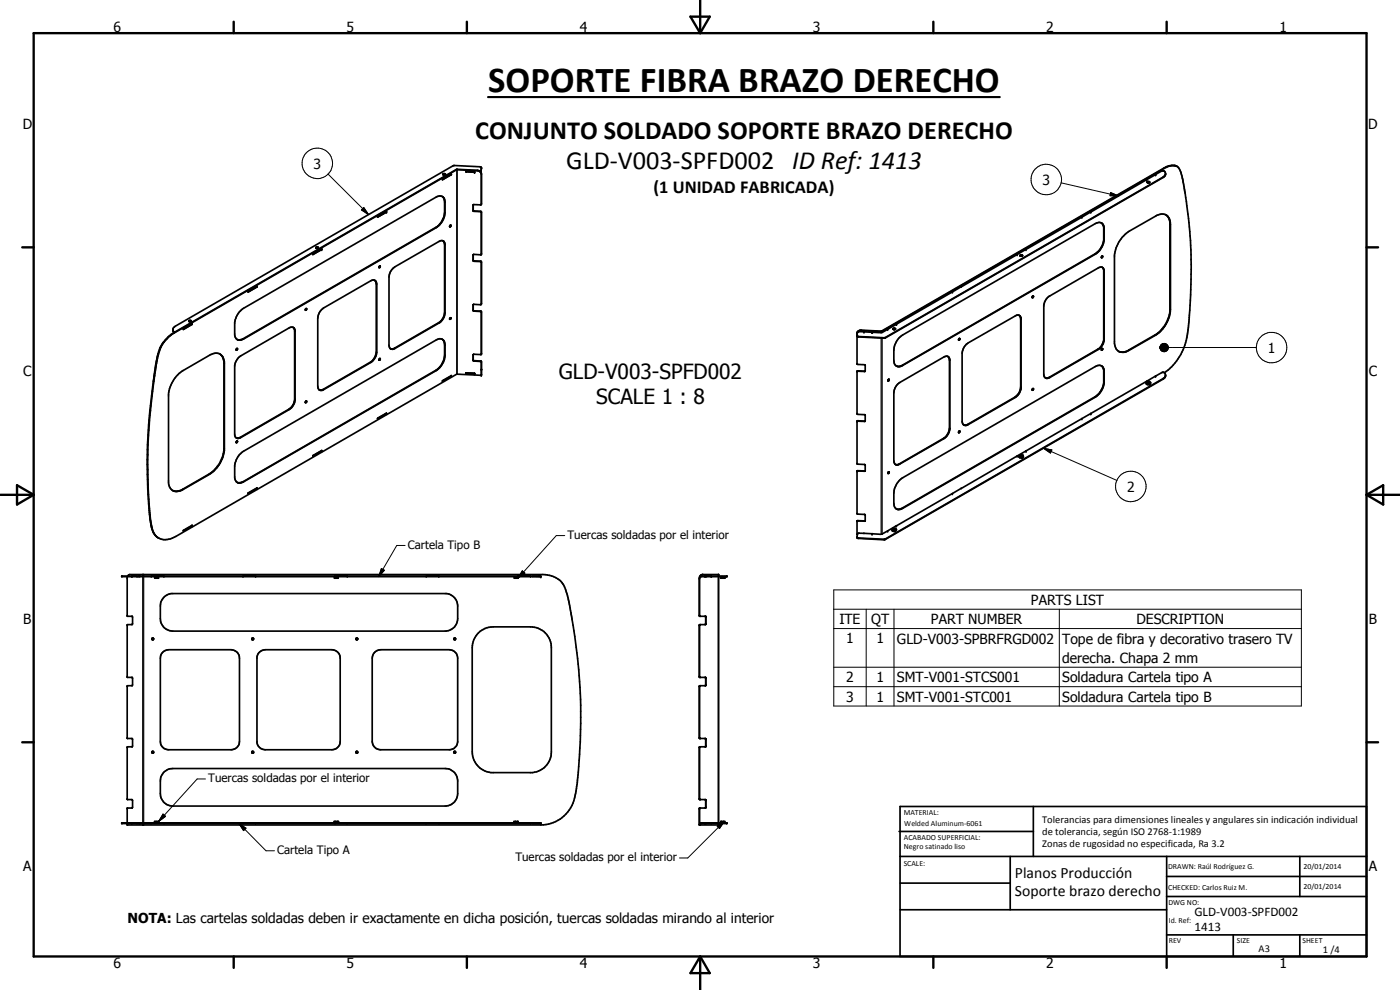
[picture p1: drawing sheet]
<svg xmlns="http://www.w3.org/2000/svg" width="420mm" height="297mm" viewBox="0 0 420 297" stroke-linecap="round" stroke-linejoin="round" font-family="sans-serif">
<g fill="none" stroke="#000" stroke-width=".51">
<path d="M132.7 58.9l.8 1.1 .1 3.8a5.8 5.8 0 0 1-2.7 4.5l-57.8 33.4a1.59 1.59 0 0 1-1.7 .3 1.59 1.59 0 0 1-1-1.5v-3.8a6.2 6.2 0 0 1 2.7-4.2l57.8-33.4 1-.3 1 .3M132.9 59.1l.5 1.1v3.5a5.8 5.8 0 0 1-2.6 4.5l-57.8 33.4-1 .4-.8-.1M133 52.4h.7M133.1 52.5l.2-.2 .2 .2M133.7 52.4l-.4-.3-.3 .1v.3h.5M133.7 52.4l-.2 .1M135.5 52.4l-.1-.2-2.6 1.7M135.5 52.4l-2.7 1.5M139.9 51.4l2.5 .3-2.5-.1M139.9 51.4v.2M142.4 51.5l-2.5-.1v.2M144.3 51.2l-.2 .2"/>
<path d="M144.5 50.5l-.1-.3-.4-.2-8-.3-83.4 48.2-.7 .9 .3 1M144.5 52.3l-.2-.6-.8-.5-6.4-.3-85.2 49.2-2.7 2.6M144.5 50.4l-.3 1.2M344.3 54.7h.7M344.3 54.7h-.1a.42 .42 0 0 1 .5-.3 .42 .42 0 0 1 .3 .3M344.3 54.7l.5 .2M344.8 54.7l-.3 .2M344.8 54.7v.1M344.8 54.8v.1M345 54.7l-.2 .2M346.8 52.4l1.8-1.1a1 1 0 0 1 1.2 .8 1 1 0 0 1-.7 1.2l-83.5 48.2-8.1-.4-.3-.2M346.8 52.4l-58.3 33.7"/>
<path d="M349.8 52.2l-.7 .9-83.4 48.2-8.1-.3-.4-.3M353 49.8a4.1 4.1 0 0 0-3.7 .6l-84.7 48.9-6.4-.2-.9 .6M353 49.8a6.2 6.2 0 0 1 2 4.1l.4 2.5a152.1 152.1 0 0 1 1.3 41.4 17.9 17.9 0 0 1-7.2 14M353.1 49.8a4.4 4.4 0 0 0-3.6 .7l-84.8 48.9-6.5-.2-.9 .5M353.1 49.8l.1 .1M93.9 76.2l2.7-1.5zM94.8 74.4l.4-.1 .3 .1M94.8 74.4h.7M94.8 74.4v-.2l.4-.1 .3 .3M95 74.5l.1-.2 .3 .2M113.3 65l2.7-1.5zM114 79.8l-.3 .5"/>
<path d="M114 79.8l.1 .4-.4 .1M132.9 72.3l.5 .4 .2 .7v20.5a3.8 3.8 0 0 1-1.8 3l-13.3 7.7-.7 .2-.6-.2M132.9 72.3l-1.1 .1-13.3 7.7a4.1 4.1 0 0 0-1.8 3v20.4l.5 1.1M133 72.3l.4 1.1v20.4a3.7 3.7 0 0 1-1.8 3l-13.2 7.7-1.2 .1M135 67.7l.3-.1-.2 .5-.2-.1zM135.2 67.6l-.3 .4M142 61.5l.1 1.7 2.4 .3v12.8M142 76.5l.1 1.7 2.4 .3v12.7l-.3 .2h-2.2M142 61.5l.1 1.9 2.1 .1 .3 .3M142.1 61.4l-.1 .1M144.5 61.3l-.1-9.5-.7-.6-.5-.1-6.3-.3-84.7 49M144.5 76.2l-.2 .3-2.1-.2-.2 .2 .1 1.8 2.2 .2 .2 .2"/>
<path d="M144.5 61.3l-.2 .2-2.2-.1M306.1 76.8l.3-.3h.4l.1 .3M306.1 76.8h.8M306.1 76.8l.3 .1M306.3 76.9l.1-.2 .3 .2M306.9 76.8l-.5 .1M330.5 66.8h-.9l-.9 .3-57.8 33.4a5.8 5.8 0 0 0-2.6 4.6v3.7l.3 .6 .5 .5M330.5 66.8l.4 .4M330.5 66.9l.6 .5 .3 .9v3.8a5.9 5.9 0 0 1-2.7 4.2l-57.8 33.3a1.63 1.63 0 0 1-1.7 .3M330.6 77h.4l-.3 .3zM330.8 76.8l-.3 .5M330.9 67.3l.3 .9v3.8a5.9 5.9 0 0 1-2.6 4.2l-57.8 33.4-1.3 .3"/>
<path d="M337.6 70.4l1.3-1 8-4.6a2.68 2.68 0 0 1 3.1-.3 2.68 2.68 0 0 1 1.3 2.9v25.5a10 10 0 0 1-4.4 7.6l-8 4.6a2.62 2.62 0 0 1-2.9 .5 2.62 2.62 0 0 1-1.5-2.6v-26.5a9.9 9.9 0 0 1 2.3-5.3zM349.9 64.5l.7 .7 .5 1.6v26.5a9.7 9.7 0 0 1-4.4 7.2l-8 4.5a3.2 3.2 0 0 1-3 .4M51.9 99l.5 .7M52.2 99.8l-1.4 1-1.7 1.8M55 98.7l2.6-1.5-2.6 1.6zM56.7 96.4h.7M56.7 96.4l.2 .1M56.7 96.4l.2-.3 .4 .1 .1 .2M56.8 96.4v.1M56.9 96.4h-.1M56.9 96.4l.3 .1M57.4 96.4l-.5 .1"/>
<path d="M74.5 87.5l2.6-1.6v.2l-2.6 1.5zM77.1 86.1l-2.6 1.5M88 98.2l.4 .9v21a3.8 3.8 0 0 1-1.8 2.7l-14.5 8.4-.8 .3-.4-.1M91.6 93l.1 .1M91.7 93.1h.1M91.9 92.6l-.3 .4M91.9 92.6l.1 .2-.2 .3M96.4 93l.7-.6 14.2-8.2a1.09 1.09 0 0 1 1.2-.1 1.09 1.09 0 0 1 .6 1.2v20.4a4.2 4.2 0 0 1-1.8 3.1l-14.2 8.1a1.08 1.08 0 0 1-1.2 .1 1.08 1.08 0 0 1-.5-1.1v-20.4l.4-1.6zM112.5 84.1l.4 1.1v20.4a4.2 4.2 0 0 1-1.7 3.1l-14.2 8.1-1.2 .2M135.1 95.4h.2v.3l-.4 .1zM135.2 95.3l-.3 .5M142 91.4l.1 1.8"/>
<path d="M142 91.4v1.8M142 93.2l2.3 .3 .2 .2M142.1 93.2l2.4 .3v12.7l-.2 .2h-2.3M257.3 99.7l-.1 .8M257.3 99.7l-.1 .2M257.3 99.7l-.1 9.5 2.4 .3 .1 1.9-2.5 .1M257.3 99.7h.1M259.2 99.6l-1.5-.1-.4 .2M259.3 99.6l5.1 .2M268 98.8h.7M268 98.8l.2-.3 .5 .3M268 98.8h.1"/>
<path d="M268.2 98.8h.1M268.2 98.8h.4M268.6 98.8h.1M268.7 98.8h-.6M288.5 86l-23.7 13.7M288.5 86v.1M305.8 94.6l.6 .9v21a3.9 3.9 0 0 1-1.7 2.8l-14.2 8.1-.7 .3-.6-.2M305.8 94.6l-.6-.1-14.7 8.4a4.2 4.2 0 0 0-1.8 3.1v20.4l.5 1.1M305.8 94.6l.2 .1M306.1 94.9l.2 .8v20.4a3.8 3.8 0 0 1-1.7 3.1l-14.2 8.1-1.2 .2M309.8 88.9h.4l-.2 .4h-.2zM310 88.8l-.2 .4"/>
<path d="M314.3 89.4l15.3-9a1.06 1.06 0 0 1 1.1-.2 1.06 1.06 0 0 1 .7 .9v21l-.3 1-.7 1.2-.8 .6-14.6 8.4a1.06 1.06 0 0 1-1.1 .2 1.06 1.06 0 0 1-.6-.9v-21l.2-1zM331 80.3l.2 .7v21l-.1 .7a3.5 3.5 0 0 1-1.6 2.1l-14.6 8.4-1.2 .2M49.1 102.6a21 21 0 0 0-2.8 9.4l-.3 2.1a205.5 205.5 0 0 0-1.7 19.3l.1 13.4 .5 7.5 .6 4.2M49.1 102.6l.1 .1M49.2 102.7a20.7 20.7 0 0 0-2.7 9.4l-.3 2.4a193.1 193.1 0 0 0-1.8 19l.1 13.4 .4 7 .8 4.6M66 106.2a3.1 3.1 0 0 1 1.3 2.4v26.5a9.9 9.9 0 0 1-2.3 5.4l-2.1 1.8-7.9 4.6a2.63 2.63 0 0 1-2.9 .4 2.63 2.63 0 0 1-1.5-2.5v-26.5a9.9 9.9 0 0 1 4.4-7.1l7.9-4.6a2.88 2.88 0 0 1 3.4-.1M66.5 106.7l.7 1.9v26.4a9.8 9.8 0 0 1-4.4 7.2l-8 4.6a3.3 3.3 0 0 1-3 .4M70.9 104.7l.4-.1-.3 .5zM71.2 104.6l-.3 .4M71.4 107.4l.8-.6 14.6-8.4a1.06 1.06 0 0 1 1.1-.2 1.06 1.06 0 0 1 .6 .9v21a4 4 0 0 1-1.7 2.8l-14.6 8.4a1.1 1.1 0 0 1-1.8-.7v-21zM113.9 107.6h.2v.2l-.3 .3zM114 107.6l-.3 .4"/>
<path d="M132.7 101.8l.6 .9 .1 3.9a5.8 5.8 0 0 1-2.6 4.5l-57.8 33.4a1.72 1.72 0 0 1-1.8 .2M132.8 114.2l2.6-1.5 .1 .2-2.7 1.5zM135.4 112.9h.1M139.9 111.9l2.5 .2zM139.9 111.9h.1M139.9 111.9v.1M142 106.4v1.8M142 106.4l.1 1.8M142 108.2l2.5 .4M142.1 108.2l2.3 .2v4.2l-7.3-.3-84.3 48.7a4.4 4.4 0 0 1-6.6-1l-.5-1.5M144.5 111h.1M259.7 111.3h-2.2l-.3 .1v12.8l2.4 .3 .1 1.8-2.5 .1"/>
<path d="M266.5 114.3h.1M266.7 113.8l.2 .2-.4 .3M266.7 113.8l-.2 .5M266.7 113.8l-.2 .4M269 109.8l.4 .2M269.3 115.4l14-8.3a1.09 1.09 0 0 1 1.8 .8v20.9a4.3 4.3 0 0 1-1.8 2.8l-13.3 7.6a1.07 1.07 0 0 1-1.2 .2 1.07 1.07 0 0 1-.5-1.2v-20.3l.4-1.7zM284.4 106.9l.2 .2M284.6 107.1l.3 1v20.4a3.8 3.8 0 0 1-1.7 3l-13.3 7.7-1.2 .2M287.8 101.6h.3v.2l-.4 .3zM287.9 101.6h.1M287.9 101.6l-.2 .4M310 116.6l.2 .2-.4 .2"/>
<path d="M310 116.6l-.2 .4M330.6 105v.1M330.7 109.9l.4 .3 .3 .9v3.8a5.9 5.9 0 0 1-2.7 4.3l-57.8 33.3-1.2 .4-.7-.2M330.8 104.6l.2 .1-.4 .4M330.8 104.6l-.3 .4M330.8 104.6l-.2 .4M344 114.8l.1 .4M344 114.8l.3 .3M344.1 115.1v.1M344.1 115.1l.2 .3M344.3 115.4h.7M344.3 115.1v.3"/>
<path d="M344.3 115.1h.7M344.5 114.7l.3 .1zM345 115.1v.3M345.3 114.8l-.3 .6M345.3 114.8l-.3-.4-.7 .1-.3 .3M345.3 114.8l-.3 .3M346.8 112.9l1.8-1.1a.94 .94 0 0 1 1.3 .6 .94 .94 0 0 1-.6 1.2l-83.7 48.3-8.1-.4-.3-.3M346.8 112.8l-58.3 33.8M346.8 112.8v.1M349.8 112.6l-.1 .5-.6 .5-83.4 48.1-8.5-.4M71.1 132.3l.2 .3-.4 .2M71.1 132.3l-.2 .5"/>
<path d="M71.2 132.3l-.3 .5M71.8 136.4l1.3-1 57.8-33.4a1.62 1.62 0 0 1 1.9-.2 1.62 1.62 0 0 1 .8 1.7v3.1a5.9 5.9 0 0 1-2.7 4.6l-57.8 33.4a1.59 1.59 0 0 1-1.7 .2 1.59 1.59 0 0 1-1-1.4v-3.8a6.4 6.4 0 0 1 1.4-3.2zM91.6 120.8h.1M91.7 120.8h.1M91.9 120.3l-.3 .5M91.9 120.3l.1 .3-.2 .2M93.9 136.7l2.7-1.5-2.7 1.7zM113.3 125.5l2.7-1.5-2.7 1.6zM116 124.1l-2.7 1.5M257.2 126.4v12.7l2.5 .4-.1 1.9h-2.4M259.7 126.2h-2.4l-.1 .2M287.7 129.5l.4-.1-.2 .4h-.2z"/>
<path d="M287.9 129.3l-.2 .5M287.9 129.3h.1M305.9 136.7v.4M305.9 137.1l.1 .2M305.9 136.7l.5-.3 .6 .1 .1 .4M305.9 136.7l.1 .3M306 137.3l.7 .2M306 137v.3M306 137l.7 .2M306.3 136.8l.1 .1M306.4 136.7l.3 .1-.3 .1zM306.7 137.2v.3"/>
<path d="M307.1 136.9v.3l-.4 .3M307.1 136.9l-.4 .3M45.5 158.5h.2M45.5 158.5a4.1 4.1 0 0 0 2.1 3M55 159.1l2.6-1.5-2.6 1.7zM74.5 147.9l2.6-1.5-2.6 1.7zM257.2 141.4v12.7l2.3 .2 .2 2M257.2 156.3l.1 4.1M259.6 156.3h-2.4M259.7 156.2l-.2 .2h-2.3M259.7 141.2h-2.4l-.1 .2M266.6 141.6h.3v.2l-.4 .3z"/>
<path d="M266.7 141.6l-.2 .4M267.7 158.8l.3-.3h.7l.3 .3M267.7 158.8v.4l.3 .2M267.7 158.8l.3 .3M268 159.4l.7 .1M268 159.1v.3M268 159.1h.7M268.2 158.7l.4 .2zM268.7 159.1v.4M268.8 159.3v.1M269 158.8l-.3 .7M269 158.8l-.3 .3"/>
<path d="M269.5 152.8l1.3-.4 57.8-33.3a5.9 5.9 0 0 0 2.6-4.2v-3.9a1.48 1.48 0 0 0-.9-1.3 1.48 1.48 0 0 0-1.6 .3l-57.8 33.3a6 6 0 0 0-2.6 4.7v3a1.64 1.64 0 0 0 1.1 1.9M288.5 146.5v.1M288.5 146.5l-23.7 13.7M36.5 172.8h125.8v.2h-125.8zM38.3 173l-.1 11.8 1.5 .1M38.3 172.8l.6-.4h124a6.9 6.9 0 0 1 7.4 6.1l1.2 6.3a170.4 170.4 0 0 1 2 47.7l-.5 3.5a11.6 11.6 0 0 1-6.9 10.8l-1.5 .5-2.3 .2h-124.1v-.4M46.4 173v.5h1.2v-.5M46.6 173v.1M46.9 173l-.5 .1M47 173v.5M47.1 173l.5 .1M47.4 173v.1"/>
<path d="M49.3 179l1.2-.7 .9-.2h82.7a3.8 3.8 0 0 1 3.3 3.7v3.8a3.7 3.7 0 0 1-3.8 3.8h-81.8a3.7 3.7 0 0 1-3.7-3.8l.1-4.7zM100.4 173v.5h1.1v-.5M100.5 173v.1M100.6 173v.1M100.8 173l-.4 .1M100.9 173v.5M101 173l.5 .1M101.3 173v.1M101.4 173v.1M154.3 173v.5h1.1v-.5M154.5 173v.1M154.8 173l-.5 .1"/>
<path d="M154.9 173v.5M155 173l.4 .1M155.2 173v.1M155.3 173v.1M210.3 172.8h7.9v.2h-7.9zM210.5 172.5l-.5 .5-.2 .7v11l.2 .2h1.8M210.6 172.4h5.1v.4M210.9 172.4l-.5 .2-.4 1.1 .1 11.2M215.7 173v73.9M216.5 173l-.2 .1v.4h1.3v-.5M216.6 173v.5M216.7 173h.8"/>
<path d="M217.2 173.1v.4M217.3 173v.1M259.2 160l-1.7 .1-.3 1.2M259.3 160l2.5 .2M259.3 160v.1M261.7 160.1l2.7 .2M38.3 187.5l-.1 15.7h1.5l.1 2.3-.1 .2-1.5 .1v15.7l1.5 .2v2.3M38.3 187.4v.1M39.7 184.9v.1M39.7 185v2.3l-1.4 .1M48.7 195.8l.9-.6 1-.3h18.8a2.52 2.52 0 0 1 2.5 2.6v25a2.51 2.51 0 0 1-2.5 2.5h-18.8a2.52 2.52 0 0 1-2.5-2.5v-25l.1-.7zM75.6 191.5l.5 .1-.1 .3h-.4z"/>
<path d="M75.6 191.5v.1M77.7 195.8l.9-.6 1-.3h20a2.52 2.52 0 0 1 2.5 2.6v25a2.51 2.51 0 0 1-2.5 2.5h-20a2.57 2.57 0 0 1-2.5-2.2v-25.7zM106.8 191.6a.29 .29 0 0 1 .4-.1 .29 .29 0 0 1 .1 .4 .29 .29 0 0 1-.4 0zM112.3 195.8l.9-.6 1-.3h20.7a2.55 2.55 0 0 1 2.5 2.6v25a2.46 2.46 0 0 1-2.5 2.5h-20.7a2.59 2.59 0 0 1-2.5-2.5v-25zM136.2 191.6h.5l-.1 .3h-.3zM143.6 189.9a6 6 0 0 1 4.4-1.8h11.2a6.2 6.2 0 0 1 6.3 6.3v31.2a6.3 6.3 0 0 1-5.7 6.2h-12.4a6.4 6.4 0 0 1-5.7-6.2v-31.2l.5-2.5zM210.2 187.4l-.2 .3 .1 15.5M211.7 184.9l.1 2.3-.2 .2M211.8 187.4h-1.8l-.2 .3v15.3l.2 .2h1.8l.1 .2-.1 2.3h-1.8l-.2 .3 .1 15.5 1.9 .1M211.8 184.9v.1M211.8 185v2.3M211.8 187.3v.1"/>
<path d="M210.2 205.7l-.2 .3 .1 15.6M211.7 203.2v2.5M39.7 224.1l-1.5 .1v15.6l1.4 .1 .2 .3-.1 2.2-1.5 .1v4.4M39.7 224v.1M49.1 231.8l1.4-1 1.3-.2h81.8a3.7 3.7 0 0 1 3.8 3.7v3.8a3.8 3.8 0 0 1-3.8 3.8h-81.8a3.7 3.7 0 0 1-3.7-3.8l.1-4.7zM75.6 225.5h.4v.4h-.4zM106.9 225.5a.29 .29 0 0 1 .4 0 .29 .29 0 0 1-.1 .5 .29 .29 0 0 1-.4-.2zM136.3 225.5h.3l.1 .3a.29 .29 0 0 1-.4 .1 .29 .29 0 0 1 0-.4zM209.8 221.4h.1M209.9 239.8l1.8 .1M209.9 239.8h.1M210 239.8l.1 .1"/>
<path d="M210 239.8h.1M210.2 224.1l-.2 .2v15.5M211.6 239.9l.3 .2-.1 2.3-1.9 .1v5h5.8v-.4M211.6 221.6l.2 .2-.1 2.3M211.7 239.9l.1 2.3-.2 .2M211.8 224.1h-1.8l-.2 .2 .1 15.5M211.8 221.6v.1M211.8 224v.1M211.8 221.7v2.3M36.5 246.9h125.8v.2h-125.8zM46.5 246.8v.1M46.6 246.8v.1"/>
<path d="M46.8 246.9l-.4-.1v-.3h1.2v.4M46.9 246.5v.4M47 246.9h.6M47.4 246.8v.1M47.5 246.5v.4M100.5 246.9l-.2-.1v-.3h1.3v.4M100.6 246.5v.4M100.7 246.9h.8M101.2 246.5v.3M101.3 246.8v.1M154.4 246.8v.1M154.5 246.8v.1"/>
<path d="M154.6 246.9l-.3-.1v-.3h1.2v.4M154.7 246.5v.4M155.2 246.8v.1M155.4 246.5v.4M155.5 246.8l-.7 .1M209.8 247.4h.1M210.1 242.4l-.1 5.1M210.3 246.9h7.9v.2h-7.9zM216.4 246.8l-.1-.3h1.2v.4M216.5 246.5v.4M216.6 246.9h.9M217.1 246.5v.3"/>
<path d="M217.3 246.8v.1M269.8 249.5h40.3M270.1 242h140v45h-140zM270.1 257h140M303.2 257v16M310.1 242v15M350.1 257v30M390.1 257v12M270.1 265h33.1M270.1 273h80M350.1 269h60M350.1 263h60"/>
<path d="M350.1 280.5h60M370.1 280.5v6.5M390.1 280.5v6.5"/>
<circle cx="45.9" cy="191.7" r=".28"/>
<circle cx="45.8" cy="225.7" r=".29"/>
</g>
<g fill="none" stroke="#000" stroke-width=".35">
<path d="M136.9 50.8l.2 61.5M137.2 50.8v61.5M142.4 51.5v.2M143.2 51.1v.1M144.3 51.2v.2M144.5 50.4v.1M144.5 52.2v.1M349.1 53.1v.2M349.3 50.4l.2 .1M130.8 68.2l.1 .1M133.4 63.7l.2 .1M133.4 60.6l.2 .1"/>
<path d="M133.4 73.4h.2M142 61.5v.1M142 76.5h.1M142 78.1h.1M142 63.1v.1M142.2 63.3v.1M142.2 78.3v.1M144.2 63.4v.1M144.2 78.4v.1M144.5 61.2v.1M144.5 63.6v.2M144.5 76.2h.1"/>
<path d="M144.5 78.6v.1M328.6 76.2l.1 .1M331.2 68.6h.2M331.2 71.6l.2 .1M351.1 67.3l.2 .1M52.2 99.6l.2 .3M88.4 99.4h.1M112.9 85.2l.2 .1M131.6 96.8l.2 .1M133.4 93.8l.2 .1M142 91.4v.1M142 93v.1"/>
<path d="M142.2 93.3h.1M144.2 93.3v.2M144.5 91.1v.1M144.5 93.6v.1M258.5 99.1l-.1 .1M259.2 99.6h.1M264.4 99.4v.4M264.6 99.3l.1 .5M264.7 99.8h-.3M264.8 99.7l-.1 .1M306.3 95.7l.1 .1M331.2 81.3l.2 .1"/>
<path d="M351.1 92.8l.2 .1M67.2 109l.1 .1M73 101.6l.1 .1M88.4 119.8h.1M97 116.8l.1 .1M111.2 108.7l.1 .1M112.9 105.6l.2 .1M118.4 104.5l.1 .1M130.8 111.1l.1 .1M133.4 106.6h.2M133.4 103.5h.2M142 106.4v.1"/>
<path d="M142 108v.1M142.2 108.2v.1M142.4 112v.1M144.2 108.3v.2M144.5 106.1v.1M144.5 108.5v.1M144.5 110.8v.2M144.5 112.4v.1M257.5 111.3v.1M257.6 101v.1M259.4 111.4v.1M264.4 101.4v58.9"/>
<path d="M264.7 101.5v58.7M265.3 101.3v.2M265.7 101.3v.1M270.8 109.6h.1M284.9 108.1h.2M304.6 119.2l.1 .1M306.3 116.1l.1 .1M314.9 113.2l.1 .1M328.6 119.1l.1 .1M329.5 104.8l.1 .1M331.2 111.4l.2 .1M331.2 114.5l.2 .1"/>
<path d="M331.2 101.7l.2 .1M338.7 105l.2 .1M346.7 100.5h.2M349.1 113.6v.1M67.2 134.5l.1 .1M72.1 131.2l.1 .1M86.6 122.8l.2 .1M257.5 126.2v.2M259.4 126.4h.1M269.9 139.2h.1M283.2 131.5l.1 .1M284.9 128.5l.2 .1"/>
<path d="M290.4 127.3l.1 .1M54.8 146.8l.2 .1M62.8 142.2l.1 .1M73 144.5l.1 .1M257.5 141.2v.1M257.5 156.2v.1M259.4 141.3v.1M259.4 156.3v.1M270.8 152.4l.1 .1M36.6 172.8v.2M41.6 172.8v.2M42 172.8v.2"/>
<path d="M42.8 172.4v.4M42.8 173v73.9M43.1 172.4v.4M43.1 173v73.9M159.9 172.8v.2M162.3 172.8v.2M209.8 173.7h.2M210.4 172.8v.2M211.4 172.8v.2M212.1 172.8v.2M215.5 172.4v.4M215.5 173v73.9"/>
<path d="M218 172.8v.2M257.6 161.4v.1M259.2 160l.1 .1M259.3 160v.1M264.7 160.2l-.3 .1M264.8 160.2h-.1M265.3 161.8v.2M265.7 161.7v.1M209.8 187.7h.2M209.8 184.7h.2M211.8 187.2h.1M211.8 185.2h.1"/>
<path d="M209.8 206h.2M209.8 203h.2M211.8 205.5h.1M211.8 203.5h.1M209.8 239.6h.2M209.8 224.3h.2M209.8 221.4h.2M211.8 221.8h.1M211.8 223.8h.1M36.6 246.9v.2M41.6 246.9v.2M42 246.9v.2"/>
<path d="M42.8 247.1v.4M43.1 247.1v.4M159.9 246.9v.2M162.3 246.9v.2M209.8 242.7h.2M209.8 247.4h.2M210.4 246.9v.2M211.4 246.9v.2M211.8 240.2h.1M211.8 242.2h.1M212.1 246.9v.2M215.5 247.1v.4"/>
<path d="M218 246.9v.2"/>
</g>
<g fill="#000">
<circle cx="142.4" cy="51.5" r=".25"/>
<circle cx="142.4" cy="51.7" r=".25"/>
<circle cx="344.2" cy="53.9" r=".25"/>
<circle cx="346.8" cy="52.4" r=".25"/>
<circle cx="96.6" cy="74.8" r=".25"/>
<circle cx="116" cy="63.6" r=".25"/>
<circle cx="144.5" cy="76.2" r=".25"/>
<circle cx="305.3" cy="76.4" r=".25"/>
<circle cx="307.9" cy="74.8" r=".25"/>
<circle cx="324.7" cy="65.2" r=".25"/>
<circle cx="327.4" cy="63.6" r=".25"/>
<circle cx="259.3" cy="99.6" r=".18"/>
<circle cx="259.3" cy="99.6" r=".25"/>
<circle cx="261.7" cy="99.7" r=".25"/>
<circle cx="261.8" cy="99.7" r=".25"/>
<circle cx="266.4" cy="98.8" r=".25"/>
<circle cx="269" cy="97.3" r=".25"/>
<circle cx="285.8" cy="87.6" r=".25"/>
<circle cx="139.9" cy="111.9" r=".25"/>
<circle cx="142.4" cy="112" r=".25"/>
<circle cx="142.4" cy="112.1" r=".25"/>
<circle cx="144.4" cy="112.6" r=".25"/>
<circle cx="144.5" cy="106.1" r=".25"/>
<circle cx="144.5" cy="112.4" r=".25"/>
<circle cx="344.2" cy="114.4" r=".25"/>
<circle cx="346.8" cy="112.9" r=".25"/>
<circle cx="96.6" cy="135.3" r=".25"/>
<circle cx="116" cy="124.1" r=".25"/>
<circle cx="305.3" cy="136.8" r=".25"/>
<circle cx="307.9" cy="135.3" r=".25"/>
<circle cx="324.7" cy="125.6" r=".25"/>
<circle cx="327.4" cy="124.1" r=".25"/>
<circle cx="57.6" cy="157.8" r=".25"/>
<circle cx="77.1" cy="146.6" r=".25"/>
<circle cx="266.4" cy="159.3" r=".25"/>
<circle cx="269" cy="157.8" r=".25"/>
<circle cx="285.8" cy="148.1" r=".25"/>
<circle cx="39.5" cy="172.8" r=".25"/>
<circle cx="39.7" cy="172.8" r=".25"/>
<circle cx="41.1" cy="172.8" r=".25"/>
<circle cx="45.4" cy="172.8" r=".25"/>
<circle cx="49.2" cy="172.8" r=".25"/>
<circle cx="72.9" cy="172.8" r=".25"/>
<circle cx="76.7" cy="172.8" r=".25"/>
<circle cx="100.4" cy="172.8" r=".25"/>
<circle cx="104.2" cy="172.8" r=".25"/>
<circle cx="127.9" cy="172.8" r=".25"/>
<circle cx="131.7" cy="172.8" r=".25"/>
<circle cx="155.4" cy="172.8" r=".25"/>
<circle cx="159.2" cy="172.8" r=".25"/>
<circle cx="162.3" cy="172.8" r=".25"/>
<circle cx="162.3" cy="173" r=".25"/>
<circle cx="211.6" cy="172.8" r=".25"/>
<circle cx="213.4" cy="172.8" r=".25"/>
<circle cx="213.5" cy="172.8" r=".25"/>
<circle cx="215.7" cy="172.4" r=".25"/>
<circle cx="261.7" cy="160.1" r=".25"/>
<circle cx="39.5" cy="246.9" r=".25"/>
<circle cx="39.7" cy="246.9" r=".25"/>
<circle cx="41.1" cy="246.9" r=".25"/>
<circle cx="45.4" cy="246.9" r=".25"/>
<circle cx="49.2" cy="246.9" r=".25"/>
<circle cx="72.9" cy="246.9" r=".25"/>
<circle cx="76.7" cy="246.9" r=".25"/>
<circle cx="100.4" cy="246.9" r=".25"/>
<circle cx="104.2" cy="246.9" r=".25"/>
<circle cx="127.9" cy="246.9" r=".25"/>
<circle cx="131.7" cy="246.9" r=".25"/>
<circle cx="159.2" cy="246.9" r=".25"/>
<circle cx="162.3" cy="247.1" r=".25"/>
<circle cx="162.3" cy="246.9" r=".25"/>
<circle cx="211.6" cy="246.9" r=".25"/>
<circle cx="213.4" cy="246.9" r=".25"/>
<circle cx="213.5" cy="246.9" r=".25"/>
<circle cx="215.7" cy="247.5" r=".25"/>
</g>
<g fill="none" stroke="#000" stroke-width=".71">
<path d="M10.1 9.9h400v277.1h-400zM70.1 6.5v3.4M140.1 6.5v3.4M207.2 5h5.8l-2.9 4.9zM210.1 0v9.9M280.1 6.5v3.4M350.1 6.5v3.4M6.7 74.2h3.4M410.1 74.2h3.5M.1 148.5h10M5.1 145.6l5 2.9-5 2.9zM410.1 148.5h10"/>
<path d="M410.1 148.5l5-2.9v5.8zM6.7 222.7h3.4M410.1 222.7h3.5M70.1 287v3.4M140.1 287v3.4M210.1 287v10M210.1 287l2.9 5h-5.8zM280.1 287v3.4M350.1 287v3.4"/>
</g>
<g fill="none" stroke="#000" stroke-width=".3">
<path d="M98.5 52.2l12.1 12.2M318.5 54.9l17.2 3.9M333.3 57.8l2.4 1-2.5-.1zM109.2 62.3l1.4 2.1-2.1-1.4zM348.1 104.3l.2 .5zM348.1 104.3l.3 .7zM348.1 104.3l.5 .9zM348.1 104.3l.7 1.1zM348.1 104.3l1 1.2-.3-.1zM348.1 104.3l1.2 1.2h-.2zM348.1 104.3l1.5 1.2h-.3zM348.1 104.3l1.7 1.2h-.2z"/>
<path d="M348.1 104.3l2 1-.3 .2zM348.1 104.3l2.2 .9-.2 .1zM348.1 104.3l2.4 .6-.2 .3zM348.1 104.3l2.5 .4-.1 .2zM348.1 104.3l2.5 .1v.3zM348.1 104.3l2.5-.2v.3zM348.1 104.3l2.5-.4v.2zM348.1 104.3l2.4-.7 .1 .3zM348.1 104.3l2.2-.9 .2 .2zM348.1 104.3l2-1 .2 .1zM348.1 104.3l1.7-1.2 .3 .2zM348.1 104.3l1.5-1.3 .2 .1z"/>
<path d="M348.2 104l-.1 .3zM348.3 103.8l-.2 .5zM348.4 103.5l-.3 .8zM348.6 103.3l.2-.1-.7 1.1zM348.6 103.3l-.5 1zM348.8 103.2l.3-.1-1 1.2zM349.1 103.1l.2-.1-1.2 1.3zM349.3 103h.3l-1.5 1.3zM377.1 104.3h-29M313.2 134.5l2.5 .5-.5 .9zM313.2 134.5l22 9.6M114.5 170.6l.8 .5-1.6 1.9z"/>
<path d="M121.6 163.7h-2.5l-5.4 9.3M156.7 171.3l.8 .7-2.1 1.5zM169.5 160.7h-2.5l-11.6 12.8M250.2 177h140.4v34.8h-140.4zM250.2 182.8h140.4M250.2 188.6h140.4M260 182.8v29M268.3 182.8v29M317.9 182.8v29M250.2 200.2h140.4M250.2 206h140.4M61.7 233.7h-2.5l-11.6 12.8"/>
<path d="M48.9 244.3l.8 .6-2.1 1.6zM71.7 247.1l2.1 1.4-.7 .7zM71.7 247.1l8.1 8.2h2.6M215.3 247.9l2.1-1.4-1.5 2.1zM217.4 246.5l-11 10.9h-2.5"/>
<circle cx="95.2" cy="49" r="4.6"/>
<circle cx="314" cy="53.9" r="4.6"/>
<circle cx="381.6" cy="104.3" r="4.6"/>
<circle cx="339.4" cy="145.9" r="4.6"/>
</g>
<path d="M146.5 29.1h153.5" fill="none" stroke="#000" stroke-width=".63"/>
<g fill="#000">
<path d="M333.3 57.8l2.4 1-2.5-.1zM109.2 62.3l1.4 2.1-2.1-1.4zM348.1 104.3l.2 .5zM348.1 104.3l.3 .7zM348.1 104.3l.5 .9zM348.1 104.3l.7 1.1zM348.1 104.3l1 1.2-.3-.1zM348.1 104.3l1.2 1.2h-.2zM348.1 104.3l1.5 1.2h-.3zM348.1 104.3l1.7 1.2h-.2zM348.1 104.3l2 1-.3 .2zM348.1 104.3l2.2 .9-.2 .1z"/>
<path d="M348.1 104.3l2.4 .6-.2 .3zM348.1 104.3l2.5 .4-.1 .2zM348.1 104.3l2.4-.7 .1 .3zM348.1 104.3l2.2-.9 .2 .2zM348.1 104.3l2-1 .2 .1zM348.1 104.3l1.7-1.2 .3 .2zM348.1 104.3l1.5-1.3 .2 .1zM349.3 103h.3l-1.5 1.3zM349.1 103.1l.2-.1-1.2 1.3zM348.8 103.2l.3-.1-1 1.2zM348.6 103.3l.2-.1-.7 1.1zM348.6 103.3l-.5 1z"/>
<path d="M348.4 103.5l-.3 .8zM348.3 103.8l-.2 .5zM348.2 104l-.1 .3zM313.2 134.5l2.5 .5-.5 .9zM114.5 170.6l.8 .5-1.6 1.9zM156.7 171.3l.8 .7-2.1 1.5zM48.9 244.3l.8 .6-2.1 1.6zM71.7 247.1l2.1 1.4-.7 .7zM215.3 247.9l2.1-1.4-1.5 2.1z"/>
</g>
<path d="M348.1 104.5h2.5" fill="none" stroke="#000" stroke-width=".42"/>
<path d="M348.1 104.1h2.5" fill="none" stroke="#000" stroke-width=".38"/>
<text font-size="11" x="146.5" y="27.6">SOPORTE FIBRA BRAZO DERECHO</text>
<g font-size="7.9">
<text x="142.6" y="41.8">CONJUNTO SOLDADO SOPORTE BRAZO DERECHO</text>
<text x="169.9" y="50.8">GLD-V003-SPFD002 ID Ref: 1413</text>
</g>
<g font-size="6.3">
<text x="167.8" y="113.8">GLD-V003-SPFD002</text>
<text x="178.9" y="121.3">SCALE 1 : 8</text>
</g>
<text font-size="5.5" x="196.1" y="57.9">(1 UNIDAD FABRICADA)</text>
<g font-size="4.7">
<text x="304.6" y="263.5">Planos Producción</text>
<text x="304.6" y="268.9">Soporte brazo derecho</text>
</g>
<g font-size="4.2">
<text x="34" y="9.6">6</text>
<text x="104" y="9.6">5</text>
<text x="174" y="9.6">4</text>
<text x="244" y="9.6">3</text>
<text x="314" y="9.6">2</text>
<text x="384" y="9.6">1</text>
<text x="6.8" y="38.7">D</text>
<text x="410.6" y="38.7">D</text>
<text x="94.1" y="50.6">3</text>
<text x="312.9" y="55.5">3</text>
<text x="380.5" y="105.8">1</text>
<text x="7" y="112.9">C</text>
<text x="410.8" y="112.9">C</text>
<text x="338.2" y="147.6">2</text>
<text x="309.4" y="181.5">PARTS LIST</text>
<text x="7" y="187.1">B</text>
<text x="251.9" y="187.2">ITE</text>
<text x="261.4" y="187.3">QT</text>
<text x="279.4" y="187.2">PART NUMBER</text>
<text x="341.1" y="187.3">DESCRIPTION</text>
<text x="410.8" y="187.1">B</text>
<text x="253.9" y="193">1</text>
<text x="263" y="193">1</text>
<text x="269.2" y="193.1">GLD-V003-SPBRFRGD002</text>
<text x="318.8" y="193.1">Tope de fibra y decorativo trasero TV</text>
<text x="318.8" y="198.9">derecha. Chapa 2 mm</text>
<text x="253.9" y="204.7">2</text>
<text x="263" y="204.6">1</text>
<text x="269.2" y="204.7">SMT-V001-STCS001</text>
<text x="318.8" y="204.7">Soldadura Cartela tipo A</text>
<text x="253.9" y="210.5">3</text>
<text x="263" y="210.5">1</text>
<text x="269.2" y="210.5">SMT-V001-STC001</text>
<text x="318.8" y="210.5">Soldadura Cartela tipo B</text>
<text x="7" y="261.4">A</text>
<text x="410.8" y="261.4">A</text>
<text x="34" y="290.4">6</text>
<text x="104" y="290.4">5</text>
<text x="174" y="290.4">4</text>
<text x="244" y="290.4">3</text>
<text x="314" y="290.4">2</text>
<text x="384" y="290.4">1</text>
</g>
<text font-size="4.1" x="38.3" y="277">NOTA: Las cartelas soldadas deben ir exactamente en dicha posición, tuercas soldadas mirando al interior</text>
<g font-size="3.9">
<text x="358.5" y="275">GLD-V003-SPFD002</text>
<text x="358.5" y="279.4">1413</text>
</g>
<g font-size="3.5">
<text x="170.3" y="161.7">Tuercas soldadas por el interior</text>
<text x="122.4" y="164.6">Cartela Tipo B</text>
<text x="62.5" y="234.7">Tuercas soldadas por el interior</text>
<text x="83.2" y="256.2">Cartela Tipo A</text>
<text x="154.7" y="258.4">Tuercas soldadas por el interior</text>
</g>
<g font-size="3.1">
<text x="312.7" y="246.8">Tolerancias para dimensiones lineales y angulares sin indicación individual</text>
<text x="312.7" y="250.4">de tolerancia, según ISO 2768-1:1989</text>
<text x="312.7" y="254">Zonas de rugosidad no especificada, Ra 3.2</text>
<text x="377.7" y="285.6">A3</text>
<text x="397" y="285.9">1 /4</text>
</g>
<g font-size="2.4">
<text x="271.2" y="244.4">MATERIAL:</text>
<text x="271.3" y="252">ACABADO SUPERFICIAL:</text>
<text x="271.4" y="247.9">Welded Aluminum-6061</text>
<text x="271.3" y="254.6">Negro satinado liso</text>
<text x="271.2" y="259.7">SCALE:</text>
<text x="350.6" y="260.8">DRAWN: Raúl Rodríguez G.</text>
<text x="391.2" y="260.6">20/01/2014</text>
<text x="350.6" y="267">CHECKED: Carlos Ruiz M.</text>
<text x="391.2" y="266.7">20/01/2014</text>
<text x="350.6" y="271.4">DWG NO:</text>
<text x="350.8" y="276.9">Id. Ref:</text>
<text x="350.8" y="282.8">REV</text>
<text x="371.2" y="282.9">SIZE</text>
<text x="390.9" y="282.9">SHEET</text>
</g>
</svg>
